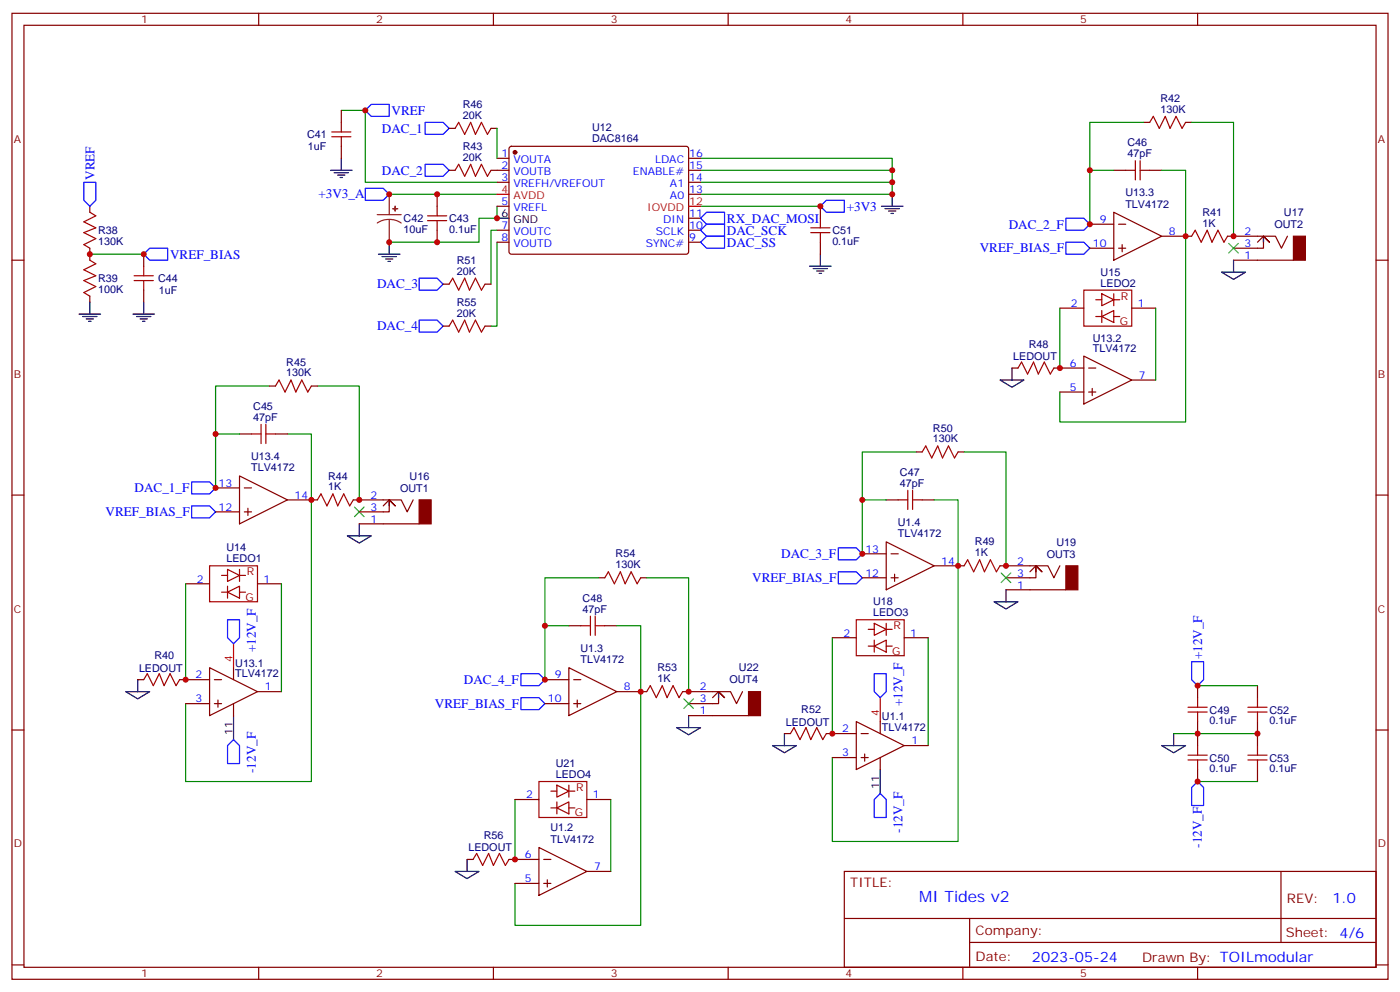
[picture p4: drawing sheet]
<svg xmlns="http://www.w3.org/2000/svg" width="412mm" height="292mm" viewBox="0 0 412 292" stroke-linecap="round" stroke-linejoin="round" font-family="sans-serif">
<g fill="none" stroke="#870000" stroke-width=".35">
<path d="M3.5 3.9h405.4v284.4h-405.4zM7.1 7.4h398.2v277.3h-398.2zM76.2 3.9v3.5M145.3 3.9v3.5M214.5 3.9v3.5M283.6 3.9v3.5M352.8 3.9v3.5M100.5 32.5v3.5M132.3 37.8h1.8M144.6 37.8h1.8M336.9 36h1.8M349.2 36h1.8"/>
<path d="M100.5 43.1v3.5M128.8 57.2v3.5M132.3 50.1h1.8M144.6 50.1h5.3M146.4 46.6h3.5M146.4 53.7h3.5M150.2 43.3l.4-.2h51.8l.4 .7v30.6l-.7 .4h-51.7l-.5-.7v-30.3zM202.8 46.6h3.6M202.8 50.1h3.6M202.8 53.7h3.6M202.8 57.2h3.6M328.1 50.1h3.5"/>
<path d="M338.7 50.1h3.5M3.5 76.6h3.6M26.5 60.7v1.8M26.5 73.1v3.5M42.3 74.8v3.6M128.8 67.8v3.5M146.4 60.7h3.5M146.4 67.8h3.5M146.4 71.3h3.5M202.8 67.8h3.6M202.8 71.3h3.6M202.8 64.2h3.6"/>
<path d="M241.7 60.7v3.5M241.7 71.3v3.5M321 73.1h7.1M321 66h7.1M328.1 62.5l14.1 7-14.1 7.1zM329.5 73.1h2.1M329.5 66h2.1M330.6 72v2.1M342.2 69.5h8.8M361.6 69.5h14.1l1.8 3.6 1.7-3.6M363.4 76.6h17.6M370.4 71.3l1.8-1.8 1.7 1.8-1.7-1.8v3.6h-8.8"/>
<path d="M405.3 76.6h3.6M26.5 87.2v1.7M42.3 85.4v3.5M130.5 83.6h1.8M130.5 96h1.8M142.9 83.6h1.7M142.9 96h1.7M312.2 90.7h7.1M333.4 90.7h7M79.4 113.6h1.7M91.7 113.6h1.8M298.1 108.3h1.8"/>
<path d="M310.4 108.3h8.9M312.2 115.4h7.1M319.3 104.8l14.1 7.1-14.1 7zM320.7 108.3h2.1M320.7 115.4h2.1M321.7 114.3v2.2M333.4 111.9h7M70.6 127.7h3.5M81.1 127.7h3.6M269.9 133h1.7M282.2 133h1.8M3.5 145.7h3.6"/>
<path d="M63.5 150.7h7.1M63.5 143.6h7.1M70.6 140.1l14.1 7-14.1 7.1zM72 150.7h2.1M72 143.6h2.1M73 149.6v2.1M84.7 147.1h8.8M104.1 147.1h14.1l1.7 3.6 1.8-3.6M105.8 154.2h17.7M112.9 148.9l1.8-1.8 1.7 1.8-1.7-1.8v3.6h-8.9M261.1 159.5l14.1 7-14.1 7.1zM261.1 147.1h3.5"/>
<path d="M271.6 147.1h3.6M405.3 145.7h3.6M54.7 171.8h7M75.8 171.8h7.1M176.4 170.1h1.8M188.7 170.1h1.8M254 170.1h7.1M254 163h7.1M262.5 170.1h2.1M262.5 163h2.1M263.5 169v2.1M275.2 166.5h8.8"/>
<path d="M294.6 166.5h14.1l1.7 3.6 1.8-3.6M296.3 173.6h17.7M303.4 168.3l1.8-1.8 1.7 1.8-1.7-1.8v3.6h-8.9M61.7 196.5l14.1 7.1-14.1 7zM68.8 196.5v3.6M167.6 196.5l14.1 7.1-14.1 7zM167.6 184.2h3.5M178.2 184.2h3.5M245.2 187.7h7M266.3 187.7h7.1M3.5 214.9h3.6M40.6 200.1h1.7"/>
<path d="M52.9 200.1h8.8M54.7 207.1h7M63.1 200.1h2.2M63.1 207.1h2.2M64.2 206.1v2.1M68.8 207.1v3.5M75.8 203.6h7.1M160.5 200.1h7.1M160.5 207.1h7.1M169 200.1h2.1M169 207.1h2.1M170 206.1v2.1"/>
<path d="M181.7 203.6h8.8M201.1 203.6h14.1l1.8 3.5 1.7-3.5M202.8 210.6h17.7M209.9 205.4l1.8-1.8 1.7 1.8-1.7-1.8v3.5h-8.9M231.1 215.9h1.7M243.4 215.9h8.8M252.2 212.4l14.1 7.1-14.1 7zM253.6 215.9h2.2M259.3 212.4v3.5M266.3 219.5h7.1M352.8 201.8v3.6M352.8 212.4v7.1"/>
<path d="M370.4 201.8v3.6M370.4 212.4v7.1M405.3 214.9h3.6M151.7 235.3h7M172.9 235.3h7M245.2 223h7M253.6 223h2.2M254.7 221.9v2.1M259.3 223v3.5M352.8 226.5v3.5M370.4 226.5v3.5M137.6 253h1.7"/>
<path d="M149.9 253h8.8M158.7 249.4l14.2 7.1-14.2 7.1zM160.2 253h2.1M161.2 259v2.1M172.9 256.5h7M248.7 256.5h156.6v28.2h-156.6zM377.3 256.5v20.9M151.7 260h7M160.2 260h2.1M248.7 270.4h156.5M285.6 277.4h119.6M285.6 270.4v14.1"/>
<path d="M3.5 284h3.6M76.2 284.7v3.6M145.3 284.7v3.6M214.5 284.7v3.6M283.6 284.7v3.6M352.8 284.7v3.6M405.3 284h3.6"/>
</g>
<g fill="none" stroke="#000" stroke-width=".35">
<path d="M97.4 50.1h6.3M98.4 50.8h4.3M99.5 51.5h2.1M100.2 52.2h.7M100.5 46.6v3.5M262.8 57.2v3.5M111.5 74.8h6.3M112.5 75.5h4.3M113.6 76.2h2.1M114.3 76.9h.7M114.7 71.3v3.5M146.4 64.2h3.5"/>
<path d="M238.5 78.4h6.3M239.5 79.1h4.3M240.6 79.8h2.1M241.7 74.8v3.6M259.6 60.7h6.4M260.7 61.4h4.2M261.8 62.1h2.1M262.5 62.8h.7M363.4 76.6v3.5M372.2 69.5v1.8M23.3 92.5h6.3M24.3 93.2h4.3"/>
<path d="M25.4 93.9h2.1M26.1 94.6h.7M26.5 88.9v3.6M39.2 92.5h6.3M40.2 93.2h4.2M41.3 93.9h2.1M42 94.6h.7M42.3 88.9v3.6M241.3 80.5h.7M359.8 80.1h7.1l-3.5 2.1zM294.6 111.9h7l-3.5 2.1zM298.1 108.3v3.6"/>
<path d="M102.3 157.7h7.1l-3.6 2.1zM105.8 154.2v3.5M114.7 147.1v1.8M292.8 177.1h7.1l-3.6 2.1zM296.3 173.6v3.5M305.2 166.5v1.8M37 203.6h7.1l-3.5 2.1zM40.6 200.1v3.5M68.8 210.6v7.1M199.3 214.2h7.1l-3.6 2.1zM202.8 210.6v3.6M211.7 203.6v1.8"/>
<path d="M227.5 219.5h7.1l-3.5 2.1zM231.1 215.9v3.6M342.2 219.5h7l-3.5 2.1zM345.7 215.9v3.6M259.3 226.5v7.1M134.1 256.5h7l-3.5 2.1zM137.6 253v3.5"/>
</g>
<g fill="none" stroke="#a10000" stroke-width=".35">
<path d="M97.7 38.8h5.7M100.5 36v2.8M134.1 37.8l1-1.8 1.8 3.5 1.7-3.5 1.5 3.5 1.7-3.5 1.8 3.5 1-1.7M338.7 36l1-1.7 1.8 3.5 1.8-3.5 1.4 3.5 1.7-3.5 1.8 3.5 1-1.8M97.7 40.3h5.7M100.5 40.3v2.8M134.1 50.1l1-1.7 1.8 3.5 1.7-3.5 1.5 3.5 1.7-3.5 1.8 3.5 1-1.8M331.6 50.1h2.8M334.4 47.3v5.7M335.8 47.3v5.7M335.8 50.1h2.9M26.5 62.5l1.7 1-3.5 1.8 3.5 1.8-3.5 1.4 3.5 1.7-3.5 1.8 1.8 1.1"/>
<path d="M26.5 76.6l1.7 1-3.5 1.8 3.5 1.8-3.5 1.4 3.5 1.7-3.5 1.8 1.8 1.1M42.3 78.4v2.8M125.9 64.9h5.7M125.9 63.5h5.7M128.8 60.7v2.8M128.8 64.9v2.9M238.8 68.5h5.7M238.8 67.1h5.7M241.7 64.2v2.9M241.7 68.5v2.8M351 69.5l1.1-1.7 1.7 3.5 1.8-3.5 1.4 3.5 1.8-3.5 1.7 3.5 1.1-1.8M39.5 81.2h5.7"/>
<path d="M39.5 82.6h5.7M42.3 82.6v2.8M132.3 83.6l1-1.7 1.8 3.5 1.8-3.5 1.4 3.5 1.8-3.5 1.7 3.5 1.1-1.8M132.3 96l1-1.8 1.8 3.6 1.8-3.6 1.4 3.6 1.8-3.6 1.7 3.6 1.1-1.8M319.3 85.4h14.1v10.6h-14.1zM322.8 93.2h1.8M322.8 88.2h1.8M324.6 93.2l3.5-1.8v3.5zM324.6 86.5l3.5 1.7-3.5 1.8zM324.6 91.4v3.5M328.1 86.5v3.5M328.1 93.2h1.7"/>
<path d="M328.1 88.2h1.7M81.1 113.6l1.1-1.7 1.8 3.5 1.7-3.5 1.4 3.5 1.8-3.5 1.8 3.5 1-1.8M299.9 108.3l1-1.7 1.8 3.5 1.7-3.5 1.5 3.5 1.7-3.5 1.8 3.5 1-1.8M74.1 127.7h2.8M76.9 124.9v5.7M78.3 124.9v5.7M78.3 127.7h2.8M271.6 133l1.1-1.7 1.8 3.5 1.7-3.5 1.4 3.5 1.8-3.5 1.8 3.5 1-1.8M93.5 147.1l1-1.7 1.8 3.5 1.8-3.5 1.4 3.5 1.7-3.5 1.8 3.5 1.1-1.8M264.6 147.1h2.8M267.4 144.3v5.7M268.8 144.3v5.7"/>
<path d="M268.8 147.1h2.8M61.7 166.5h14.1v10.6h-14.1zM65.3 174.3h1.7M65.3 169.4h1.7M67 174.3l3.6-1.8v3.6zM67 167.6l3.6 1.8-3.6 1.7zM67 172.5v3.6M70.6 167.6v3.5M70.6 174.3h1.7M70.6 169.4h1.7M178.2 170.1l1-1.8 1.8 3.5 1.7-3.5 1.4 3.5 1.8-3.5 1.8 3.5 1-1.7M284 166.5l1-1.7 1.8 3.5 1.8-3.5 1.4 3.5 1.7-3.5 1.8 3.5 1.1-1.8"/>
<path d="M171.1 184.2h2.8M173.9 181.4v5.6M175.3 181.4v5.6M175.3 184.2h2.9M252.2 182.4h14.1v10.6h-14.1zM255.8 190.2h1.7M255.8 185.2h1.7M257.5 190.2l3.6-1.8v3.5zM257.5 183.5l3.6 1.7-3.6 1.8zM257.5 188.4v3.5M261.1 183.5v3.5M261.1 190.2h1.7"/>
<path d="M261.1 185.2h1.7M42.3 200.1l1.1-1.8 1.8 3.5 1.7-3.5 1.4 3.5 1.8-3.5 1.8 3.5 1-1.7M190.5 203.6l1.1-1.8 1.7 3.6 1.8-3.6 1.4 3.6 1.8-3.6 1.7 3.6 1.1-1.8M232.8 215.9l1.1-1.7 1.8 3.5 1.7-3.5 1.4 3.5 1.8-3.5 1.8 3.5 1-1.8M350 209.6h5.6M350 208.2h5.6M352.8 205.4v2.8M352.8 209.6v2.8M352.8 219.5v2.8M367.6 209.6h5.6M367.6 208.2h5.6M370.4 205.4v2.8"/>
<path d="M370.4 209.6v2.8M370.4 219.5v2.8M158.7 230h14.2v10.6h-14.2zM162.3 237.8h1.7M162.3 232.9h1.7M164 237.8l3.6-1.8v3.6zM164 231.1l3.6 1.8-3.6 1.7zM164 236v3.6M167.6 231.1v3.5M167.6 237.8h1.7M167.6 232.9h1.7M350 223.7h5.6"/>
<path d="M350 222.3h5.6M352.8 223.7v2.8M367.6 223.7h5.6M367.6 222.3h5.6M370.4 223.7v2.8M139.3 253l1.1-1.8 1.8 3.5 1.7-3.5 1.4 3.5 1.8-3.5 1.8 3.5 1-1.7"/>
</g>
<g fill="none" stroke="#008700" stroke-width=".35">
<path d="M100.5 32.5h7.1v21.2h38.8M146.4 37.8v8.8M336.9 36h-15.9v30M351 36h12.4v33.5M114.7 57.2h31.7M206.4 46.6h56.4v10.6h-56.4M206.4 53.7h56.4M206.4 50.1h56.4M321 50.1h7.1M342.2 50.1h7v74.1h-37v-8.8M26.5 74.8h15.8M146.4 67.8h-1.8v15.8"/>
<path d="M146.4 71.3v24.7h-1.8M146.4 60.7v3.5h-5.3v7.1h-26.4M206.4 60.7h35.3M312.2 90.7v17.6M340.4 90.7v21.2M79.4 113.6h-15.9v30M93.5 113.6h12.3v33.5M63.5 127.7h7.1M84.7 127.7h7v102.3h-37v-22.9M269.9 133h-15.9v30M284 133h12.3v33.5M254 147.1h7.1"/>
<path d="M275.2 147.1h7v100.6h-37v-24.7M54.7 171.8v28.3M82.9 171.8v31.8M176.4 170.1h-15.9v30M190.5 170.1h12.3v33.5M160.5 184.2h7.1M181.7 184.2h7v88.2h-37v-12.4M245.2 187.7v28.2M273.4 187.7v31.8M345.7 215.9h24.7M352.8 201.8h17.6M151.7 235.3v17.7"/>
<path d="M179.9 235.3v21.2M352.8 230h17.6"/>
</g>
<g fill="none" stroke="#00f" stroke-width=".35">
<path d="M107.6 32.5l1.8-1.8h5.3v3.6h-5.3zM125.2 36h5.3l1.8 1.8-1.8 1.7h-5.3zM24.7 53.7h3.5v5.2l-1.7 1.8-1.8-1.8zM107.6 55.4h5.3l1.8 1.8-1.8 1.7h-5.3zM125.2 48.4h5.3l1.8 1.7-1.8 1.8h-5.3zM42.3 74.8l1.8-1.7h5.3v3.5h-5.3zM206.4 64.2l1.7-1.7h5.3v3.5h-5.3zM206.4 67.8l1.7-1.8h5.3v3.5h-5.3zM206.4 71.3l1.7-1.8h5.3v3.6h-5.3zM241.7 60.7l1.7-1.8h5.3v3.6h-5.3zM314 71.3h5.3l1.7 1.8-1.7 1.7h-5.3zM314 64.2h5.3l1.7 1.8-1.7 1.8h-5.3z"/>
<path d="M123.5 94.2h5.3l1.7 1.8-1.7 1.8h-5.3zM123.5 81.9h5.3l1.7 1.7-1.7 1.8h-5.3zM56.4 141.9h5.3l1.8 1.7-1.8 1.8h-5.3zM56.4 148.9h5.3l1.8 1.8-1.8 1.7h-5.3zM246.9 168.3h5.3l1.8 1.8-1.8 1.7h-5.3zM246.9 161.3h5.3l1.8 1.7-1.8 1.8h-5.3zM67 182.4h3.6v5.3l-1.8 1.8-1.8-1.8zM153.5 198.3h5.2l1.8 1.8-1.8 1.7h-5.2zM257.5 198.3h3.6v5.3l-1.8 1.8-1.8-1.8zM351 194.8h3.5v5.3l-1.7 1.7-1.8-1.7zM68.8 217.7l1.8 1.8v5.3h-3.6v-5.3zM153.5 205.4h5.2l1.8 1.7-1.8 1.8h-5.2z"/>
<path d="M259.3 233.6l1.8 1.7v5.3h-3.6v-5.3zM351 231.8l1.8-1.8 1.7 1.8v5.3h-3.5z"/>
</g>
<path d="M114.7 57.2v6M111.1 63.2h7.1M114.7 64.6l-1.9 .2-1.7 .9M114.7 64.6l1.8 .2 1.7 .9M114.7 64.6v6.7" fill="none" stroke="#8c2424" stroke-width=".35"/>
<g fill="#8c2424" stroke="#8c2424" stroke-width=".35">
<path d="M115.7 61.4l1.4 .1z"/>
<path d="M116.4 60.7v1.4z"/>
</g>
<g fill="#870000" stroke="#870000" stroke-width=".35">
<path d="M123.5 147.1h3.5v7.1h-3.5z"/>
<path d="M381 69.5h3.5v7.1h-3.5z"/>
<path d="M314 166.5h3.5v7.1h-3.5z"/>
<path d="M220.5 203.6h3.5v7h-3.5z"/>
<circle cx="151.7" cy="44.8" r=".53"/>
</g>
<path d="M146.4 57.2h3.5M202.8 60.7h3.6M68.8 189.5v7M259.3 205.4v7" fill="none" stroke="#f00" stroke-width=".35"/>
<path d="M361.9 71.6l2.9 2.9M364.8 71.6l-2.9 2.9M104.4 149.3l2.8 2.8M107.2 149.3l-2.8 2.8M294.9 168.7l2.8 2.8M297.7 168.7l-2.8 2.8M201.4 205.7l2.9 2.8M204.3 205.7l-2.9 2.8" fill="none" stroke="#3c3" stroke-width=".35"/>
<g fill="#c00">
<circle cx="107.6" cy="32.5" r=".88"/>
<circle cx="128.8" cy="71.3" r=".88"/>
<circle cx="146.4" cy="64.2" r=".88"/>
<circle cx="114.7" cy="57.2" r=".88"/>
<circle cx="114.7" cy="71.3" r=".88"/>
<circle cx="128.8" cy="57.2" r=".88"/>
<circle cx="26.5" cy="74.8" r=".88"/>
<circle cx="42.3" cy="74.8" r=".88"/>
<circle cx="105.8" cy="147.1" r=".88"/>
<circle cx="349.3" cy="69.5" r=".88"/>
<circle cx="363.4" cy="69.5" r=".88"/>
<circle cx="321" cy="50.1" r=".88"/>
<circle cx="282.2" cy="166.5" r=".88"/>
<circle cx="296.3" cy="166.5" r=".88"/>
<circle cx="254" cy="147.1" r=".88"/>
<circle cx="188.7" cy="203.6" r=".88"/>
<circle cx="202.8" cy="203.6" r=".88"/>
<circle cx="160.5" cy="184.2" r=".88"/>
<circle cx="91.7" cy="147.1" r=".88"/>
<circle cx="370.4" cy="215.9" r=".88"/>
<circle cx="352.8" cy="215.9" r=".88"/>
<circle cx="63.5" cy="127.7" r=".88"/>
<circle cx="245.2" cy="215.9" r=".88"/>
<circle cx="151.7" cy="253" r=".88"/>
<circle cx="63.5" cy="143.6" r=".88"/>
<circle cx="160.5" cy="200.1" r=".88"/>
<circle cx="254" cy="163" r=".88"/>
<circle cx="321" cy="66" r=".88"/>
<circle cx="352.8" cy="201.8" r=".88"/>
<circle cx="352.8" cy="230" r=".88"/>
<circle cx="312.2" cy="108.3" r=".88"/>
<circle cx="54.7" cy="200.1" r=".88"/>
<circle cx="241.7" cy="60.7" r=".88"/>
<circle cx="262.8" cy="57.2" r=".88"/>
<circle cx="262.8" cy="50.1" r=".88"/>
<circle cx="262.8" cy="53.7" r=".88"/>
</g>
<text font-size="4.6" fill="#00f" x="270.8" y="265.5">MI Tides v2</text>
<g font-size="4.2" fill="#00f">
<text x="392.5" y="265.8">1.0</text>
<text x="304" y="283.1">2023-05-24</text>
</g>
<g font-size="3.9" fill="#00f">
<text x="115.4" y="33.8">VREF</text>
<text x="112.5" y="39">DAC_1</text>
<text x="27.8" y="53" transform="rotate(-90 27.8 53)">VREF</text>
<text x="112.5" y="51.4">DAC_2</text>
<text x="93.8" y="58.4">+3V3_A</text>
<text x="214.1" y="65.5">RX_DAC_MOSI</text>
<text x="249.4" y="62">+3V3</text>
<text x="214.1" y="69.1">DAC_SCK</text>
<text x="297.2" y="67.3">DAC_2_F</text>
<text x="50.1" y="76.1">VREF_BIAS</text>
<text x="214.1" y="72.6">DAC_SS</text>
<text x="288.6" y="74.3">VREF_BIAS_F</text>
<text x="111.1" y="84.9">DAC_3</text>
<text x="111.1" y="97.2">DAC_4</text>
<text x="39.6" y="144.9">DAC_1_F</text>
<text x="31.1" y="151.9">VREF_BIAS_F</text>
<text x="230.1" y="164.3">DAC_3_F</text>
<text x="221.6" y="171.3">VREF_BIAS_F</text>
<text x="75.4" y="192" transform="rotate(-90 75.4 192)">+12V_F</text>
<text x="354.2" y="194.1" transform="rotate(-90 354.2 194.1)">+12V_F</text>
<text x="136.6" y="201.3">DAC_4_F</text>
<text x="128.1" y="208.4">VREF_BIAS_F</text>
<text x="265.9" y="207.9" transform="rotate(-90 265.9 207.9)">+12V_F</text>
<text x="75.3" y="227.5" transform="rotate(-90 75.3 227.5)">-12V_F</text>
<text x="265.8" y="245.2" transform="rotate(-90 265.8 245.2)">-12V_F</text>
<text x="354" y="249.5" transform="rotate(-90 354 249.5)">-12V_F</text>
</g>
<g font-size="3.9" fill="#800">
<text x="250.5" y="261.1">TITLE:</text>
<text x="379.1" y="265.8">REV:</text>
<text x="287.4" y="275.3">Company:</text>
<text x="378.7" y="275.9">Sheet: 4/6</text>
<text x="287.4" y="283">Date:</text>
<text x="336.4" y="283.1">Drawn By: TOILmodular</text>
</g>
<g font-size="3.2" fill="#800">
<text x="41.6" y="6.9">1</text>
<text x="110.8" y="6.9">2</text>
<text x="179.9" y="6.9">3</text>
<text x="249.1" y="6.9">4</text>
<text x="318.2" y="6.9">5</text>
<text x="4.1" y="42">A</text>
<text x="405.9" y="42">A</text>
<text x="4.1" y="111.2">B</text>
<text x="405.9" y="111.2">B</text>
<text x="4.1" y="180.3">C</text>
<text x="405.9" y="180.3">C</text>
<text x="4.1" y="249.4">D</text>
<text x="405.9" y="249.4">D</text>
<text x="41.6" y="287.7">1</text>
<text x="110.8" y="287.7">2</text>
<text x="179.9" y="287.7">3</text>
<text x="249.1" y="287.7">4</text>
<text x="318.2" y="287.7">5</text>
</g>
<g font-size="3.2" fill="#000080">
<text x="136.3" y="35">20K</text>
<text x="136.3" y="31.8">R46</text>
<text x="341.9" y="33.2">130K</text>
<text x="341.9" y="30">R42</text>
<text x="90.5" y="40.7">C41</text>
<text x="174.4" y="41.8">DAC8164</text>
<text x="174.4" y="38.7">U12</text>
<text x="90.6" y="44.2">1uF</text>
<text x="136.3" y="47.3">20K</text>
<text x="136.3" y="44.1">R43</text>
<text x="332.1" y="46.2">47pF</text>
<text x="332.1" y="43.1">C46</text>
<text x="331.5" y="57.8">U13.3</text>
<text x="118.9" y="65.4">C42</text>
<text x="132.3" y="65.4">C43</text>
<text x="331.5" y="61.1">TLV4172</text>
<text x="354.2" y="63.5">R41</text>
<text x="378.2" y="63.6">U17</text>
<text x="28.9" y="68.9">R38</text>
<text x="118.9" y="68.5">10uF</text>
<text x="132.3" y="68.6">0.1uF</text>
<text x="245.2" y="68.9">C51</text>
<text x="354.2" y="66.7">1K</text>
<text x="375.4" y="67.1">OUT2</text>
<text x="28.9" y="72.1">130K</text>
<text x="134.6" y="77.6">R51</text>
<text x="245.2" y="72.1">0.1uF</text>
<text x="28.9" y="83">R39</text>
<text x="46.6" y="83">C44</text>
<text x="134.6" y="80.8">20K</text>
<text x="324.2" y="81.2">U15</text>
<text x="28.9" y="86.2">100K</text>
<text x="46.8" y="86.6">1uF</text>
<text x="134.6" y="90">R55</text>
<text x="324.2" y="84.3">LEDO2</text>
<text x="134.6" y="93.2">20K</text>
<text x="321.9" y="100.5">U13.2</text>
<text x="84.3" y="107.6">R45</text>
<text x="298.5" y="106">LEDOUT</text>
<text x="303" y="102.3">R48</text>
<text x="321.9" y="103.8">TLV4172</text>
<text x="84.3" y="110.8">130K</text>
<text x="74.6" y="123.9">47pF</text>
<text x="74.6" y="120.7">C45</text>
<text x="274.8" y="130.2">130K</text>
<text x="274.8" y="127">R50</text>
<text x="74" y="135.4">U13.4</text>
<text x="74" y="138.7">TLV4172</text>
<text x="96.7" y="141.1">R44</text>
<text x="120.7" y="141.2">U16</text>
<text x="265.1" y="143.3">47pF</text>
<text x="265.1" y="140.1">C47</text>
<text x="96.7" y="144.3">1K</text>
<text x="117.9" y="144.7">OUT1</text>
<text x="264.5" y="154.8">U1.4</text>
<text x="264.5" y="158.1">TLV4172</text>
<text x="287.2" y="160.5">R49</text>
<text x="311.2" y="160.6">U19</text>
<text x="66.7" y="165.5">LEDO1</text>
<text x="66.7" y="162.3">U14</text>
<text x="181.3" y="167.3">130K</text>
<text x="181.3" y="164.1">R54</text>
<text x="287.2" y="163.7">1K</text>
<text x="308.4" y="164.1">OUT3</text>
<text x="171.6" y="177.1">C48</text>
<text x="257.2" y="178.2">U18</text>
<text x="171.6" y="180.3">47pF</text>
<text x="257.2" y="181.4">LEDO3</text>
<text x="171" y="191.8">U1.3</text>
<text x="40.9" y="197.7">LEDOUT</text>
<text x="45.5" y="194.1">R40</text>
<text x="69.3" y="196.2">U13.1</text>
<text x="171" y="195.2">TLV4172</text>
<text x="193.7" y="197.6">R53</text>
<text x="217.7" y="197.7">U22</text>
<text x="69.3" y="199.4">TLV4172</text>
<text x="193.7" y="200.8">1K</text>
<text x="214.9" y="201.2">OUT4</text>
<text x="236" y="209.9">R52</text>
<text x="231.4" y="213.6">LEDOUT</text>
<text x="259.8" y="215.3">TLV4172</text>
<text x="259.8" y="211.9">U1.1</text>
<text x="356.3" y="213.2">0.1uF</text>
<text x="356.3" y="210.1">C49</text>
<text x="373.9" y="213.2">0.1uF</text>
<text x="373.9" y="210.1">C52</text>
<text x="163.7" y="225.8">U21</text>
<text x="356.3" y="227.3">0.1uF</text>
<text x="356.3" y="224.2">C50</text>
<text x="373.9" y="227.3">0.1uF</text>
<text x="373.9" y="224.2">C53</text>
<text x="163.7" y="229">LEDO4</text>
<text x="162.2" y="244.7">U1.2</text>
<text x="138" y="250.6">LEDOUT</text>
<text x="142.5" y="247">R56</text>
<text x="162.2" y="248.1">TLV4172</text>
</g>
<g font-size="3.2" fill="#00f">
<text x="147.7" y="46.2">1</text>
<text x="203" y="46.2">16</text>
<text x="147.7" y="49.8">2</text>
<text x="147.7" y="53.3">3</text>
<text x="151.2" y="48">VOUTA</text>
<text x="151.2" y="51.5">VOUTB</text>
<text x="186.4" y="51.5">ENABLE#</text>
<text x="192.9" y="48">LDAC</text>
<text x="203" y="53.3">14</text>
<text x="203" y="49.8">15</text>
<text x="151.2" y="55.1">VREFH/VREFOUT</text>
<text x="197.4" y="58.6">A0</text>
<text x="197.4" y="55.1">A1</text>
<text x="203" y="56.8">13</text>
<text x="147.7" y="60.4">5</text>
<text x="151.2" y="62.1">VREFL</text>
<text x="195.4" y="65.7">DIN</text>
<text x="203" y="63.9">11</text>
<text x="323.9" y="65.7">9</text>
<text x="147.7" y="67.4">7</text>
<text x="147.7" y="70.9">8</text>
<text x="151.2" y="69.2">VOUTC</text>
<text x="193.2" y="69.2">SCLK</text>
<text x="203" y="70.9">9</text>
<text x="203" y="67.4">10</text>
<text x="344.3" y="69.2">8</text>
<text x="366.6" y="69.2">2</text>
<text x="151.2" y="72.7">VOUTD</text>
<text x="190.2" y="72.7">SYNC#</text>
<text x="321.9" y="72.7">10</text>
<text x="366.6" y="76.2">1</text>
<text x="366.6" y="72.7">3</text>
<text x="315.5" y="90.3">2</text>
<text x="335.1" y="90.3">1</text>
<text x="315.1" y="108">6</text>
<text x="335.5" y="111.5">7</text>
<text x="315.1" y="115">5</text>
<text x="64.4" y="143.3">13</text>
<text x="86.8" y="146.8">14</text>
<text x="109.1" y="146.8">2</text>
<text x="64.4" y="150.3">12</text>
<text x="109.1" y="153.8">1</text>
<text x="109.1" y="150.3">3</text>
<text x="254.9" y="162.7">13</text>
<text x="277.3" y="166.2">14</text>
<text x="299.6" y="166.2">2</text>
<text x="58" y="171.5">2</text>
<text x="77.6" y="171.5">1</text>
<text x="254.9" y="169.7">12</text>
<text x="299.6" y="173.2">1</text>
<text x="299.6" y="169.7">3</text>
<text x="248.5" y="187.4">2</text>
<text x="268.1" y="187.4">1</text>
<text x="57.6" y="199.7">2</text>
<text x="78" y="203.2">1</text>
<text x="163.4" y="199.7">9</text>
<text x="183.8" y="203.2">8</text>
<text x="206.1" y="203.2">2</text>
<text x="57.6" y="206.8">3</text>
<text x="161.4" y="206.8">10</text>
<text x="206.1" y="206.8">3</text>
<text x="206.1" y="210.3">1</text>
<text x="248.1" y="215.6">2</text>
<text x="268.5" y="219.1">1</text>
<text x="248.1" y="222.6">3</text>
<text x="155" y="235">2</text>
<text x="174.6" y="235">1</text>
<text x="154.6" y="252.6">6</text>
<text x="175" y="256.2">7</text>
<text x="154.6" y="259.7">5</text>
</g>
<g font-size="3.2" fill="#f00">
<text x="147.7" y="56.8">4</text>
<text x="151.2" y="58.6">AVDD</text>
<text x="190.7" y="62.1">IOVDD</text>
<text x="203" y="60.4">12</text>
<text x="68.4" y="194.8" transform="rotate(-90 68.4 194.8)">4</text>
<text x="258.9" y="210.6" transform="rotate(-90 258.9 210.6)">4</text>
</g>
<g font-size="3.2">
<text x="147.7" y="63.9">6</text>
<text x="151.2" y="65.7">GND</text>
<text x="68.4" y="216.4" transform="rotate(-90 68.4 216.4)">11</text>
<text x="258.9" y="232.3" transform="rotate(-90 258.9 232.3)">11</text>
</g>
<g font-size="3.2" fill="#a00000">
<text x="330.2" y="88.2">R</text>
<text x="329.8" y="95.6">G</text>
<text x="72.7" y="169.4">R</text>
<text x="72.3" y="176.8">G</text>
<text x="263.2" y="185.2">R</text>
<text x="262.8" y="192.7">G</text>
<text x="169.7" y="232.9">R</text>
<text x="169.3" y="240.3">G</text>
</g>
</svg>
